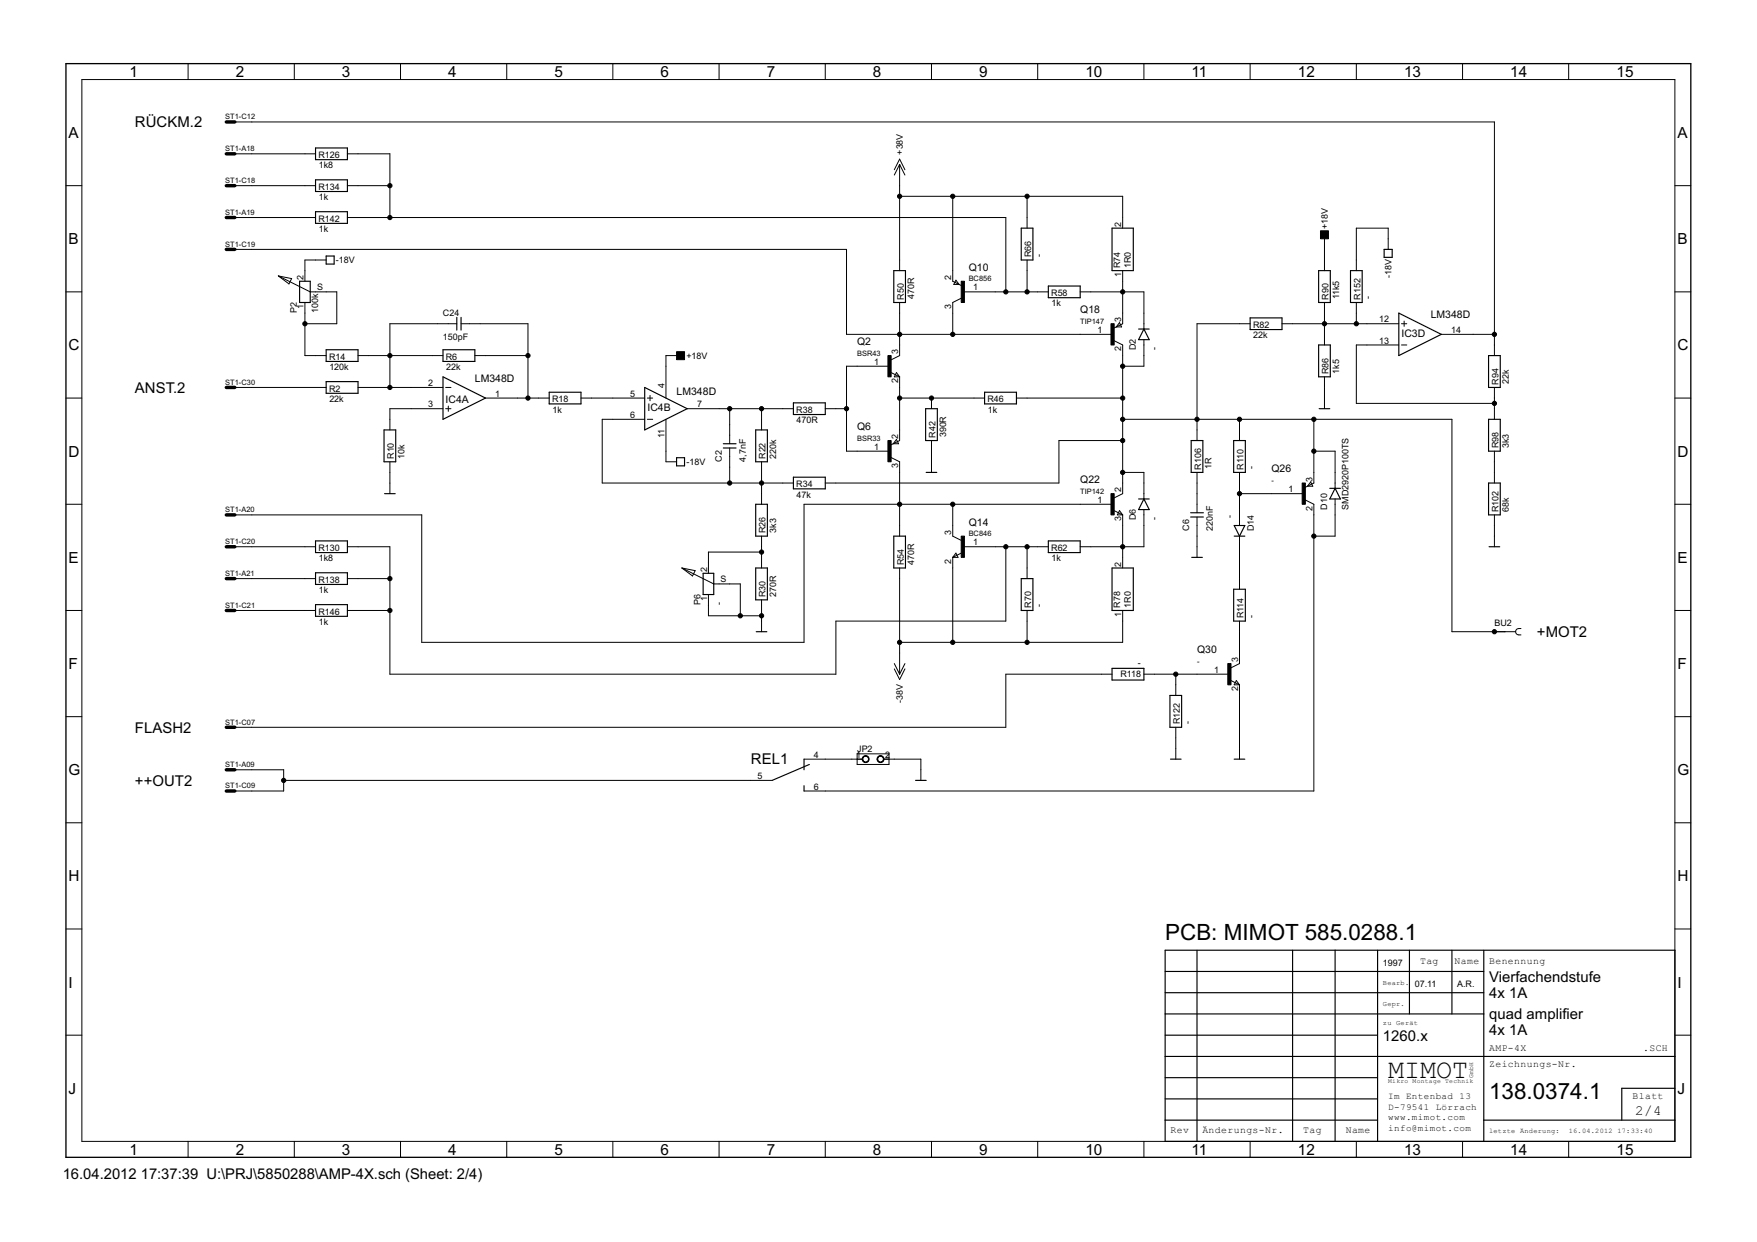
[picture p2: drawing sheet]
<svg xmlns="http://www.w3.org/2000/svg" width="420mm" height="297mm" viewBox="0 0 420 297" stroke-linecap="round" stroke-linejoin="round" font-family="sans-serif">
<g fill="#000" stroke="#000" stroke-width=".24">
<path d="M19.6 19v254zM45 15.2v3.8zM70.4 15.2v3.8zM95.8 15.2v3.8zM121.2 15.2v3.8zM146.6 15.2v3.8zM172 15.2v3.8zM197.4 15.2v3.8zM222.7 15.2v3.8zM248.1 15.2v3.8zM273.5 15.2v3.8zM298.9 15.2v3.8z"/>
<path d="M324.3 15.2v3.8zM349.7 15.2v3.8zM375.1 15.2v3.8zM19.6 19h380.9zM55.1 29.2h5.1zM55.1 36.8h5.1zM60.2 36.8h12.7zM60.2 29.2h297.2zM72.9 36.8h2.6zM83.1 36.8h2.5zM85.6 36.8h7.6zM93.2 36.8v7.6z"/>
<path d="M215.1 38.1l-1.2 2.5zM215.1 38.1l1.3 2.5zM215.1 39.3l-1.2 2.6zM215.1 39.3l1.3 2.6zM357.4 29.2v50.8zM15.8 44.4h3.8zM55.1 52h5.1zM55.1 44.4h5.1zM55.1 59.6h5.1zM60.2 44.4h12.7zM60.2 52h12.7zM72.9 44.4h2.6z"/>
<path d="M72.9 52h2.6zM83.1 44.4h2.5zM83.1 52h2.5zM85.6 44.4h7.6zM93.2 44.4v7.6zM85.6 52h7.6zM93.2 52h147.3zM60.2 59.6h142.2zM215.1 39.3v5.1zM215.1 46.9h12.7zM215.1 44.4v2.5zM227.8 46.9h17.8z"/>
<path d="M240.5 52v17.8zM245.6 52v2.6zM245.6 46.9h22.9zM245.6 46.9v5.1zM268.5 52v2.6zM268.5 46.9v5.1zM316.7 57.1v2.5zM324.3 54.6h7.7zM332 57.1v2.5zM332 54.6v2.5zM400.5 44.4h3.8zM15.8 69.8h3.8z"/>
<path d="M66.6 66l3.1 .6zM66.6 66l2.5 1.9zM69.7 66.6l-.6 1.3zM72.9 72.3v2.6zM72.9 64.7v2.6zM72.9 74.9v2.5zM72.9 62.2v2.5zM72.9 62.2h2.6zM66.6 66l7.6 3.8zM74.2 69.8h1.3zM75.5 62.2h2.5zM75.5 69.8h2.5z"/>
<path d="M78 69.8h2.5zM80.5 69.8v7.6zM72.9 77.4h7.6zM93.2 77.4v7.6zM104.7 77.4h2.5zM93.2 77.4h11.5zM107.2 77.4h2zM110.3 77.4h2zM112.3 77.4h2.5zM114.8 77.4h11.5zM126.3 77.4v7.6zM202.4 59.6v20.4z"/>
<path d="M215.1 62.2v2.5zM215.1 72.3v2.6zM215.1 74.9v5.1zM215.1 80h12.7zM202.4 80h12.7zM215.1 46.9v15.3zM227.8 64.7v2.6zM227.8 72.3v2.6zM227.8 67.3l2.1 1zM227.8 72.3l2.1-1zM227.8 80h30.5zM227.8 74.9v5.1z"/>
<path d="M227.8 46.9v17.8zM228.6 67l-.5 1zM228.6 67l.8 1zM228.1 68h1.3zM230.4 69.8h7.6zM238 69.8h2.5zM245.6 62.2v2.5zM240.5 69.8h5.1zM245.6 64.7v5.1zM248.1 69.8h2.6zM245.6 69.8h2.5zM258.3 80h7.6z"/>
<path d="M258.3 69.8h2.5zM266.9 78.2h1.3zM267.7 77.2l-.8 1zM267.7 77.2l.5 1zM268.5 74.9v2.5zM266.4 78.4l2.1-1zM268.5 64.7v2.6zM268.5 69.8v5.1zM268.5 67.3v2.5zM260.8 69.8h7.7zM268.5 69.8h5zM273.5 74.9v2.5z"/>
<path d="M273.5 77.4v1.3zM273.5 69.8v5.1zM286.2 77.4v22.9zM296.4 77.4h2.5zM286.2 77.4h10.2zM306.6 77.4h2.5zM309.1 77.4h7.6zM316.7 80v2.5zM316.7 62.2v2.5zM316.7 72.3v2.6zM316.7 59.6v2.6zM316.7 77.4v2.6z"/>
<path d="M316.7 74.9v2.5zM324.3 62.2v2.5zM324.3 72.3v2.6zM324.3 54.6v7.6zM316.7 77.4h7.6zM324.3 74.9v2.5zM326.9 77.4h7.6zM324.3 77.4h2.6zM335.1 77.4h1.3zM335.8 76.8v1.3zM344.7 80h7.6zM357.4 80v2.5z"/>
<path d="M352.3 80h5.1zM400.5 69.8h3.8zM15.8 95.2h3.8zM55.1 92.7h5.1zM72.9 77.4v7.6zM75.5 92.7h2.5zM75.5 85h2.5zM60.2 92.7h15.3zM72.9 85h2.6zM85.6 92.7h2.6zM85.6 85h2.6zM93.2 97.7v2.6z"/>
<path d="M93.2 85v7.7zM93.2 92.7h5.1zM88.2 92.7h5zM88.2 85h5zM98.3 92.7h7.6zM98.3 97.7h7.6zM93.2 97.7h5.1zM103.4 85h2.5zM93.2 85h10.2zM106.6 97.7h1.2zM106.6 92.7h1.2zM107.2 97.1v1.3z"/>
<path d="M113.6 85h2.5zM116.1 95.2h7.6zM126.3 85v10.2zM116.1 85h10.2zM123.7 95.2h2.6zM126.3 95.2h2.5zM128.8 95.2h2.5zM138.9 95.2h2.6zM146.6 95.2h7.6zM141.5 95.2h5.1zM154.8 95.2h1.3zM155.4 94.6v1.2z"/>
<path d="M159.3 87.6v7.6zM159.3 85h2.5zM159.3 85v2.6zM164.3 97.7h7.7zM172 97.7h2.5zM174.5 97.7h7.6zM174.5 97.7v3.9zM182.1 97.7h5.1zM182.1 97.7v2.6zM187.2 97.7h2.5zM197.4 97.7h2.5zM202.4 87.6v10.1z"/>
<path d="M202.4 97.7v10.2zM199.9 97.7h2.5zM205 87.6h7.6zM202.4 87.6h2.6zM214.4 89.1l-.5 1zM214.4 89.1l.7 1zM215.1 90.1v2.6zM215.1 82.5v2.5zM213.1 86.1l2-1.1zM213.1 89.1l2 1zM213.9 90.1h1.2zM215.1 92.7v2.5z"/>
<path d="M215.1 95.2h7.6zM215.1 80v2.5zM222.7 95.2v2.5zM222.7 95.2h10.2zM232.9 95.2h2.5zM243.1 95.2h2.5zM245.6 95.2h22.9zM268.5 82.5v2.5zM266.4 81.5l2.1 1zM268.5 87.6v7.6zM268.5 85v2.6zM268.5 87.6h5z"/>
<path d="M273.5 82.5v2.5zM273.5 81.2v1.3zM273.5 85v2.6zM316.7 90.1v2.6zM316.7 95.2v2.5zM316.7 92.7v2.5zM324.3 82.5v14zM324.3 82.5h2.6zM326.9 82.5h7.6zM335.1 82.5h1.3zM357.4 82.5v2.5zM357.4 92.7v2.5z"/>
<path d="M357.4 97.7v2.6zM357.4 95.2v1.3zM357.4 96.5v1.2zM324.3 96.5h33.1zM400.5 95.2h3.8zM93.2 100.3v2.5zM93.2 110.4v2.6zM93.2 115.5v2.6zM93.2 113v2.5zM144 100.3v15.2zM144 100.3h2.6zM146.6 100.3h7.6z"/>
<path d="M154.8 100.3h1.3zM159.3 100.3v7.6zM159.3 110.4h2.5zM159.3 107.9v2.5zM174.5 109.2v2.5zM174.5 101.6v2.5zM174.5 107.1v2.1zM174.5 104.1v2zM174.5 111.7v3.8zM174.5 115.5h7.6zM144 115.5h30.5zM182.1 100.3v2.5z"/>
<path d="M182.1 110.4v2.6zM182.1 118.1v2.5zM182.1 115.5h5.1zM182.1 113v2.5zM182.1 115.5v2.6zM187.2 115.5h2.5zM197.4 115.5h2.5zM199.9 115.5h53.3zM202.4 107.9h2.6zM205 107.9h7.6zM213.6 106.1h1.3zM214.4 105.1l-.8 1z"/>
<path d="M214.4 105.1l.5 1zM215.1 102.8v2.6zM215.1 110.4v2.6zM213.1 106.4l2-1zM213.1 109.4l2 1zM215.1 95.2v7.6zM222.7 105.4v2.5zM222.7 110.4v2.6zM222.7 107.9v2.5zM253.2 105.4v10.1zM253.2 105.4h15.3zM268.5 115.5v2.6z"/>
<path d="M266.4 119.1l2.1-1zM268.5 113v2.5zM268.5 105.4v7.6zM268.5 100.3v5.1zM268.5 95.2v5.1zM268.5 100.3h17.7zM273.5 115.5v2.6zM273.5 118.1v1.2zM273.5 113v2.5zM268.5 113h5zM286.2 102.8v2.6zM286.2 113v2.5z"/>
<path d="M286.2 118.1v2.5zM286.2 100.3v2.5zM286.2 100.3h10.2zM286.2 115.5v2.6zM296.4 102.8v2.6zM296.4 113v2.5zM296.4 100.3h17.8zM296.4 100.3v2.5zM296.4 115.5v2.6zM296.4 118.1h7.6zM304 118.1h7.6zM312.7 116.3h1.2z"/>
<path d="M313.4 115.3l-.7 1zM313.4 115.3l.5 1zM314.2 113v2.5zM312.2 116.5l2-1zM314.2 100.3v7.6zM314.2 107.9h5.1zM314.2 107.9v5.1zM314.2 100.3h33zM319.3 113v2.5zM319.3 115.5v1.3zM319.3 107.9v5.1zM347.2 100.3v50.8z"/>
<path d="M357.4 107.9v2.5zM357.4 113v2.5zM357.4 110.4v2.6zM15.8 120.6h3.8zM55.1 123.1h5.1zM55.1 138.4h5.1zM55.1 130.8h5.1zM60.2 138.4h12.7zM72.9 138.4h2.6zM72.9 130.8h2.6zM60.2 130.8h12.7zM83.1 138.4h2.5z"/>
<path d="M83.1 130.8h2.5zM85.6 138.4h7.6zM93.2 130.8v7.6zM85.6 130.8h7.6zM60.2 123.1h40.7zM163.1 135.8l3.1 .7zM163.1 135.8l2.5 1.9zM166.2 136.5l-.6 1.2zM169.4 134.6v2.5zM169.4 132v2.6zM163.1 135.8l7.6 3.9zM170.7 139.7h1.3z"/>
<path d="M172 139.7h2.5zM174.5 139.7h2.5zM182.1 128.2v2.6zM182.1 133.3v2.5zM182.1 132v1.3zM182.1 130.8v1.2zM169.4 132h12.7zM192.3 120.6v33zM215.1 125.7v2.5zM215.1 135.8v2.6zM215.1 120.6v5.1zM215.1 113v7.6z"/>
<path d="M192.3 120.6h22.8zM227.8 133.3v2.5zM227.8 125.7v2.5zM227.8 128.2l2.1 1zM227.8 133.3l2.1-1zM227.8 133.3h1.3zM215.1 120.6h12.7zM227.8 120.6v5.1zM227.8 135.8v17.8zM228.6 132.3l-.8 1zM228.6 132.3l.5 1zM230.4 130.8h7.6z"/>
<path d="M238 130.8h2.5zM240.5 130.8h5.1zM240.5 130.8v17.7zM245.6 135.8v2.6zM245.6 130.8h2.5zM245.6 130.8v5zM248.1 130.8h2.6zM258.3 120.6h7.6zM227.8 120.6h30.5zM258.3 130.8h2.5zM267.7 122.1l-.5 1zM267.7 122.1l.8 1z"/>
<path d="M268.5 123.1v2.6zM266.4 122.1l2.1 1zM267.2 123.1h1.3zM268.5 133.3v2.5zM268.5 125.7v5.1zM268.5 130.8v2.5zM260.8 130.8h7.7zM268.5 130.8h5zM273.5 123.1v2.6zM273.5 121.9v1.2zM273.5 125.7v5.1zM286.2 125.7v2.5z"/>
<path d="M286.2 123.7v2zM286.2 120.6v2zM286.2 130.8v2.5zM286.2 128.2v2.6zM296.4 138.4v2.5zM296.4 121.9v2.5zM296.4 129.5v2.5zM296.4 128.2v1.3zM296.4 124.4v1.3zM296.4 118.1v3.8zM296.4 132v6.4zM314.2 120.6v2.5z"/>
<path d="M312.2 119.6l2 1zM314.2 123.1v5.1zM314.2 128.2h5.1zM314.2 128.2v61zM319.3 120.6v2.5zM319.3 119.3v1.3zM319.3 123.1v5.1zM357.4 123.1v2.6zM357.4 128.2v2.6zM357.4 125.7v2.5zM400.5 120.6h3.8zM15.8 146h3.8z"/>
<path d="M55.1 146h5.1zM72.9 146h2.6zM60.2 146h12.7zM83.1 146h2.5zM85.6 146h7.6zM93.2 138.4v7.6zM100.9 123.1v30.5zM169.4 142.2v2.5zM169.4 144.7v2.6zM169.4 147.3h7.6zM177 147.3h5.1zM177 139.7v7.6z"/>
<path d="M182.1 143.5v2.5zM182.1 148.5v2.6zM182.1 147.3v1.2zM182.1 146v1.3zM100.9 153.6h91.4zM199.9 148.5v12.7zM215.1 156.2v5zM215.1 138.4v15.2zM215.1 153.6v2.6zM227.8 153.6h17.8zM215.1 153.6h12.7zM199.9 148.5h40.6z"/>
<path d="M245.6 146v2.5zM245.6 153.6h22.9zM245.6 148.5v5.1zM268.5 146v2.5zM268.5 148.5v5.1zM296.4 148.5v2.6zM296.4 156.2v2.5zM294.4 159.7l2-1zM296.4 151.1v5.1zM347.2 151.1h10.2zM357.4 151.1h2.5zM359.9 151.1h2.5z"/>
<path d="M363.2 150.3h.5zM363.2 151.8h.5zM400.5 146h3.8zM15.8 171.4h3.8zM55.1 173.9h5.1zM93.2 146v15.2zM93.2 161.2h106.7zM216.4 160l-1.3 2.5zM213.9 160l1.2 2.5zM216.4 158.7l-1.3 2.5zM213.9 158.7l1.2 2.5zM240.5 161.2v12.7z"/>
<path d="M60.2 173.9h180.3zM263.4 161.2h2.5zM240.5 161.2h22.9zM273.5 161.2h2.6zM281.2 163.8v2.5zM281.2 173.9v2.6zM281.2 179v2.6zM281.2 176.5v2.5zM276.1 161.2h5.1zM281.2 161.2v2.6zM286.2 161.2h7.7zM281.2 161.2h5z"/>
<path d="M295.6 162.8l-.5 1zM295.6 162.8l.8 1zM296.4 179v2.6zM296.4 163.8v2.5zM294.4 162.8l2 1zM295.1 163.8h1.3zM296.4 166.3v12.7zM400.5 171.4h3.8zM15.8 196.8h3.8zM55.1 184.1h5.1zM55.1 189.2h5.1zM60.2 184.1h7.6z"/>
<path d="M60.2 189.2h7.6zM67.8 184.1v2.5zM67.8 186.6v2.6zM179.6 186.6h5.1zM67.8 186.6h111.8zM192.3 189.2h5.1zM192.3 181.6h5.1zM197.4 189.2h116.8zM197.4 181.6h6.3zM203.7 181.6h2.5zM205 181.6v1.2zM205 180.3v1.3z"/>
<path d="M205 180.3h7.6zM205 181.6h1.2zM212.6 180.3v1.3zM212.6 181.6v1.2zM205 182.8h7.6zM211.3 181.6h1.3zM211.3 181.6h2.6zM213.9 181.6h6.3zM220.2 184.1v2.5zM220.2 181.6v2.5zM400.5 196.8h3.8zM15.8 222.2h3.8z"/>
<path d="M400.5 222.2h3.8zM15.8 247.6h3.8zM400.5 247.6h3.8zM19.6 273h380.9zM45 273v3.8zM70.4 273v3.8zM95.8 273v3.8zM121.2 273v3.8zM146.6 273v3.8zM172 273v3.8zM197.4 273v3.8zM222.7 273v3.8z"/>
<path d="M248.1 273v3.8zM273.5 273v3.8zM298.9 273v3.8zM324.3 273v3.8zM349.7 273v3.8zM375.1 273v3.8zM400.5 19v254z"/>
<path d="M206.3 181a.83 .83 0 0 1 1.4 0 .83 .83 0 0 1-.4 1.3 .83 .83 0 0 1-1.1-.7h.1a.68 .68 0 0 1 1-.7 .68 .68 0 0 1 .2 1.1 .68 .68 0 0 1-1.1-.2l-.2-.2z" fill-rule="evenodd"/>
<path d="M209.9 181a.83 .83 0 0 1 1.3 0 .83 .83 0 0 1-.4 1.3 .83 .83 0 0 1-1.1-.7h.2a.68 .68 0 0 1 .9-.7 .68 .68 0 0 1 .2 1.1 .68 .68 0 0 1-1.1-.2l-.2-.2z" fill-rule="evenodd"/>
<circle cx="93.2" cy="52" r=".51"/>
<circle cx="93.2" cy="44.4" r=".51"/>
<circle cx="215.1" cy="46.9" r=".51"/>
<circle cx="227.8" cy="46.9" r=".51"/>
<circle cx="245.6" cy="46.9" r=".51"/>
<circle cx="72.9" cy="77.4" r=".51"/>
<circle cx="215.1" cy="80" r=".51"/>
<circle cx="227.8" cy="80" r=".51"/>
<circle cx="240.5" cy="69.8" r=".51"/>
<circle cx="245.6" cy="69.8" r=".51"/>
<circle cx="268.5" cy="69.8" r=".51"/>
<circle cx="316.7" cy="77.4" r=".51"/>
<circle cx="324.3" cy="77.4" r=".51"/>
<circle cx="357.4" cy="80" r=".51"/>
<circle cx="93.2" cy="85" r=".51"/>
<circle cx="93.2" cy="92.7" r=".51"/>
<circle cx="126.3" cy="95.2" r=".51"/>
<circle cx="126.3" cy="85" r=".51"/>
<circle cx="174.5" cy="97.7" r=".51"/>
<circle cx="182.1" cy="97.7" r=".51"/>
<circle cx="202.4" cy="97.7" r=".51"/>
<circle cx="215.1" cy="95.2" r=".51"/>
<circle cx="222.7" cy="95.2" r=".51"/>
<circle cx="268.5" cy="95.2" r=".51"/>
<circle cx="268.5" cy="87.6" r=".51"/>
<circle cx="357.4" cy="96.5" r=".51"/>
<circle cx="174.5" cy="115.5" r=".51"/>
<circle cx="182.1" cy="115.5" r=".51"/>
<circle cx="268.5" cy="105.4" r=".51"/>
<circle cx="268.5" cy="100.3" r=".51"/>
<circle cx="268.5" cy="113" r=".51"/>
<circle cx="286.2" cy="100.3" r=".51"/>
<circle cx="296.4" cy="100.3" r=".51"/>
<circle cx="296.4" cy="118.1" r=".51"/>
<circle cx="314.2" cy="107.9" r=".51"/>
<circle cx="314.2" cy="100.3" r=".51"/>
<circle cx="93.2" cy="138.4" r=".51"/>
<circle cx="182.1" cy="132" r=".51"/>
<circle cx="215.1" cy="120.6" r=".51"/>
<circle cx="227.8" cy="120.6" r=".51"/>
<circle cx="240.5" cy="130.8" r=".51"/>
<circle cx="245.6" cy="130.8" r=".51"/>
<circle cx="268.5" cy="130.8" r=".51"/>
<circle cx="314.2" cy="128.2" r=".51"/>
<circle cx="93.2" cy="146" r=".51"/>
<circle cx="177" cy="147.3" r=".51"/>
<circle cx="182.1" cy="147.3" r=".51"/>
<circle cx="215.1" cy="153.6" r=".51"/>
<circle cx="227.8" cy="153.6" r=".51"/>
<circle cx="245.6" cy="153.6" r=".51"/>
<circle cx="357.4" cy="151.1" r=".51"/>
<circle cx="281.2" cy="161.2" r=".51"/>
<circle cx="67.8" cy="186.6" r=".51"/>
</g>
<g fill="#000" stroke="#000" stroke-width=".28">
<path d="M75.5 38.2h7.6zM75.5 35.4v2.8zM83.1 35.4v2.8zM75.5 35.4h7.6zM75.5 45.8h7.6zM75.5 43v2.8zM75.5 53.4h7.6zM75.5 50.6v2.8zM83.1 43v2.8zM75.5 43h7.6zM83.1 50.6v2.8zM75.5 50.6h7.6z"/>
<path d="M244.2 54.6v7.6zM244.2 54.6h2.8zM265.9 54.6h5.1zM271 54.6v10.1zM331 59.6v2zM331 59.6h1.9zM71.6 72.3h2.6zM71.6 67.3v5zM71.6 67.3h2.6zM74.2 69.8v2.5zM74.2 67.3v2.5zM78 61.2v2z"/>
<path d="M78 63.2h1.9zM79.9 61.2v2zM78 61.2h1.9zM109.2 75.9v3zM110.3 75.9v3zM213.7 64.7v7.6zM216.5 64.7v7.6zM213.7 64.7h2.8zM213.7 72.3h2.8zM247 54.6v7.6zM244.2 62.2h2.8zM250.7 71.2h7.6z"/>
<path d="M250.7 68.4v2.8zM258.3 68.4v2.8zM250.7 68.4h7.6zM265.9 54.6v10.1zM265.9 64.7h5.1zM272.3 78.7h1.2zM273.5 78.7l-1.2 2.5zM273.5 78.7h1.3zM298.9 78.8h7.7zM298.9 76v2.8zM306.6 76v2.8zM298.9 76h7.7z"/>
<path d="M315.3 64.7v7.6zM318.1 64.7v7.6zM315.3 64.7h2.8zM315.3 72.3h2.8zM322.9 64.7v7.6zM325.7 64.7v7.6zM322.9 64.7h2.8zM322.9 72.3h2.8zM331 61.6h1.9zM332.9 59.6v2zM334.5 74.9l10.2 5.1zM334.5 85l10.2-5z"/>
<path d="M78 94.1h7.6zM78 91.3v2.8zM78 86.4h7.6zM78 83.6v2.8zM85.6 91.3v2.8zM78 91.3h7.6zM85.6 83.6v2.8zM78 83.6h7.6zM105.9 90.1v10.2zM105.9 86.4h7.7zM105.9 83.6v2.8zM113.6 83.6v2.8z"/>
<path d="M105.9 83.6h7.7zM105.9 90.1l10.2 5.1zM131.3 96.6h7.6zM131.3 93.8v2.8zM138.9 93.8v2.8zM131.3 93.8h7.6zM154.2 92.7l10.1 5zM154.2 102.8l10.1-5.1zM189.7 99.1h7.7zM189.7 96.3v2.8zM197.4 96.3v2.8zM189.7 96.3h7.7z"/>
<path d="M221.4 97.7v7.7zM221.4 97.7h2.7zM235.4 96.6h7.7zM235.4 93.8v2.8zM243.1 93.8v2.8zM235.4 93.8h7.7zM272.3 81.2h2.5zM273.5 78.7l1.3 2.5zM315.3 82.5v7.6zM315.5 97.7h2.5zM318.1 82.5v7.6zM315.3 82.5h2.8z"/>
<path d="M315.3 90.1h2.8zM334.5 74.9v10.1zM356 85v7.7zM358.8 85v7.7zM356 85h2.8zM356 92.7h2.8zM91.8 102.8v7.6zM92 118.1h2.5zM94.6 102.8v7.6zM91.8 102.8h2.8zM91.8 110.4h2.8zM105.9 100.3l10.2-5.1z"/>
<path d="M154.2 92.7v10.1zM161.8 109.5v1.9zM161.8 111.4h1.9zM163.7 109.5v1.9zM161.8 109.5h1.9zM173 107.1h3zM173 106.1h3zM180.7 102.8v7.6zM183.5 102.8v7.6zM180.7 102.8h2.8zM180.7 110.4h2.8zM189.7 116.9h7.7z"/>
<path d="M189.7 114.1v2.8zM197.4 114.1v2.8zM189.7 114.1h7.7zM221.5 113h2.5zM224.1 97.7v7.7zM221.4 105.4h2.7zM272.3 119.3h1.2zM273.5 119.3l-1.2 2.6zM273.5 119.3h1.3zM284.9 105.4v7.6zM287.6 105.4v7.6zM284.9 105.4h2.7z"/>
<path d="M284.9 113h2.7zM295 105.4v7.6zM297.8 105.4v7.6zM295 105.4h2.8zM295 113h2.8zM318 116.8h1.3zM318 119.3h2.5zM319.3 116.8l-1.3 2.5zM319.3 116.8h1.2zM319.3 116.8l1.2 2.5zM356 100.3v7.6zM356 115.5v7.6z"/>
<path d="M358.8 100.3v7.6zM356 100.3h2.8zM356 107.9h2.8zM356 115.5h2.8zM75.5 139.8h7.6zM75.5 137v2.8zM75.5 132.2h7.6zM75.5 129.4v2.8zM83.1 137v2.8zM75.5 137h7.6zM83.1 129.4v2.8zM75.5 129.4h7.6z"/>
<path d="M168.1 137.1v5.1zM168.1 137.1h2.6zM170.7 137.1v2.6zM180.7 120.6v7.6zM180.7 135.8v7.7zM183.5 120.6v7.6zM180.7 120.6h2.8zM180.7 128.2h2.8zM180.7 135.8h2.8zM213.7 128.2v7.6zM216.5 128.2v7.6zM213.7 128.2h2.8z"/>
<path d="M213.7 135.8h2.8zM244.2 138.4v7.6zM244.2 138.4h2.8zM250.7 132.2h7.6zM250.7 129.4v2.8zM258.3 129.4v2.8zM250.7 129.4h7.6zM265.9 135.8h5.1zM271 135.8v10.2zM272.3 121.9h2.5zM273.5 119.3l1.3 2.6zM284.7 123.7h3.1z"/>
<path d="M284.7 122.6h3.1zM285 133.3h2.5zM295.1 125.7l1.3 2.5zM297.7 125.7l-1.3 2.5zM295.1 128.2h1.3zM296.4 128.2h1.3zM295.1 125.7h2.6zM356.1 130.8h2.5zM358.8 115.5v7.6zM356 123.1h2.8zM75.5 147.4h7.6zM75.5 144.6v2.8z"/>
<path d="M83.1 144.6v2.8zM75.5 144.6h7.6zM168.1 142.2h2.6zM170.7 139.7v2.5zM180.8 151.1h2.6zM183.5 135.8v7.7zM180.7 143.5h2.8zM247 138.4v7.6zM244.2 146h2.8zM265.9 135.8v10.2zM265.9 159.8v2.8zM265.9 146h5.1z"/>
<path d="M265.9 159.8h7.6zM273.5 159.8v2.8zM295 140.9v7.6zM297.8 140.9v7.6zM295 140.9h2.8zM295 148.5h2.8zM265.9 162.6h7.6zM279.8 166.3v7.6zM282.6 166.3v7.6zM279.8 166.3h2.8zM279.8 173.9h2.8zM184.7 186.6l8.8-3.8z"/>
<path d="M192.3 181.6v2.5zM192.3 187.9v1.3zM218.9 186.6h2.6zM279.9 181.6h2.5zM295.1 181.6h2.6zM278.6 237.4h76.2zM286.2 227.3v45.7zM309.1 227.3v45.7zM319.3 227.3v45.7zM278.6 227.3h40.7zM337 227.3v15.2zM347.2 227.3v15.2z"/>
<path d="M278.6 232.3h76.2zM354.8 227.3v15.2zM400.5 227.3v25.4zM319.3 227.3h81.2zM278.6 252.7h121.9zM278.6 242.5v10.2zM278.6 227.3v15.2zM278.6 257.7h50.8zM278.6 247.6h50.8zM354.8 242.5v25.4zM278.6 242.5h76.2zM400.5 252.7v15.2z"/>
<path d="M278.6 262.8h50.8zM278.6 273h40.7zM278.6 267.9v5.1zM278.6 252.7v15.2zM319.3 273h10.1zM278.6 267.9h50.8zM329.4 273h25.4zM329.4 267.9v5.1zM329.4 227.3v40.6zM354.8 273h45.7zM354.8 267.9v5.1zM387.8 260.3v7.6z"/>
<path d="M387.8 260.3h12.7zM400.5 267.9v5.1zM354.8 267.9h45.7z"/>
</g>
<path d="M315.8 55.2h1.9v1.9h-1.9zM229.9 67.3h.7v5h-.7zM265.7 77.4h.7v5.1h-.7zM161.8 84.1h1.9v1.9h-1.9zM212.3 85h.8v5.1h-.8zM212.3 105.4h.8v5h-.8zM265.7 118.1h.7v5h-.7zM311.4 115.5h.8v5.1h-.8zM229.9 128.2h.7v5.1h-.7zM293.6 158.7h.8v5.1h-.8z" fill="#000" stroke="#000" stroke-width=".24"/>
<path d="M363.2 150.3a.76 .76 0 0 0-.8 .8 .76 .76 0 0 0 .8 .7" fill="none" stroke="#000" stroke-width=".24"/>
<g fill="#000" stroke="#000" stroke-width=".83">
<path d="M54.1 29.2h2.1zM54.1 36.8h2.1zM54.1 52h2.1zM54.1 44.4h2.1zM54.1 59.6h2.1zM54.1 92.7h2.1zM54.1 123.1h2.1zM54.1 138.4h2.1zM54.1 130.8h2.1zM54.1 146h2.1zM54.1 173.9h2.1zM54.1 184.1h2.1z"/>
<path d="M54.1 189.2h2.1z"/>
</g>
<path d="M15.8 15.2v261.6zM15.8 15.2h388.5zM15.8 276.8h388.5zM404.3 15.2v261.6z" fill="#000" stroke="#000" stroke-width=".32"/>
<text font-size="7.2" x="332" y="257.7">MIMOT</text>
<g font-size="6">
<text x="278.6" y="224.7">PCB: MIMOT 585.0288.1</text>
<text x="356.1" y="262.8">138.0374.1</text>
</g>
<g font-size="4.1">
<text x="31" y="18.4">1</text>
<text x="56.4" y="18.4">2</text>
<text x="81.8" y="18.4">3</text>
<text x="107.2" y="18.4">4</text>
<text x="132.6" y="18.4">5</text>
<text x="158" y="18.4">6</text>
<text x="183.4" y="18.4">7</text>
<text x="208.8" y="18.4">8</text>
<text x="234.2" y="18.4">9</text>
<text x="259.6" y="18.4">10</text>
<text x="285" y="18.4">11</text>
<text x="310.3" y="18.4">12</text>
<text x="335.7" y="18.4">13</text>
<text x="361.1" y="18.4">14</text>
<text x="386.5" y="18.4">15</text>
<text x="16.4" y="33">A</text>
<text x="401.1" y="33">A</text>
<text x="16.4" y="58.4">B</text>
<text x="401.1" y="58.4">B</text>
<text x="16.4" y="83.8">C</text>
<text x="401.1" y="83.8">C</text>
<text x="16.4" y="109.2">D</text>
<text x="401.1" y="109.2">D</text>
<text x="16.4" y="134.6">E</text>
<text x="401.1" y="134.6">E</text>
<text x="16.4" y="160">F</text>
<text x="401.1" y="160">F</text>
<text x="16.4" y="185.4">G</text>
<text x="401.1" y="185.4">G</text>
<text x="16.4" y="210.8">H</text>
<text x="401.1" y="210.8">H</text>
<text x="16.4" y="236.2">I</text>
<text x="401.1" y="236.2">I</text>
<text x="16.4" y="261.6">J</text>
<text x="401.1" y="261.6">J</text>
<text x="31" y="276.2">1</text>
<text x="56.4" y="276.2">2</text>
<text x="81.8" y="276.2">3</text>
<text x="107.2" y="276.2">4</text>
<text x="132.6" y="276.2">5</text>
<text x="158" y="276.2">6</text>
<text x="183.4" y="276.2">7</text>
<text x="208.8" y="276.2">8</text>
<text x="234.2" y="276.2">9</text>
<text x="259.6" y="276.2">10</text>
<text x="285" y="276.2">11</text>
<text x="310.3" y="276.2">12</text>
<text x="335.7" y="276.2">13</text>
<text x="361.1" y="276.2">14</text>
<text x="386.5" y="276.2">15</text>
</g>
<g font-size="4">
<text x="32.3" y="30.4">RÜCKM.2</text>
<text x="32.3" y="93.9">ANST.2</text>
<text x="367.5" y="152.4">+MOT2</text>
<text x="32.3" y="175.2">FLASH2</text>
<text x="179.6" y="182.8">REL1</text>
<text x="32.3" y="187.9">++OUT2</text>
<text x="356.1" y="234.9">Vierfachendstufe</text>
<text x="356.1" y="238.7">4x 1A</text>
<text x="356.1" y="243.8">quad amplifier</text>
<text x="330.7" y="248.9">1260.x</text>
<text x="356.1" y="247.6">4x 1A</text>
<text x="15" y="282">16.04.2012 17:37:39 U:\PRJ\5850288\AMP-4X.sch (Sheet: 2/4)</text>
</g>
<text font-size="3.8" x="391" y="266.6">2/4</text>
<g font-size="2.8">
<text x="231.6" y="64.7">Q10</text>
<text x="258.3" y="74.9">Q18</text>
<text x="342.1" y="76.2">LM348D</text>
<text x="205" y="82.5">Q2</text>
<text x="335.1" y="80.5">IC3D</text>
<text x="113.6" y="91.4">LM348D</text>
<text x="161.8" y="94.6">LM348D</text>
<text x="106.6" y="96.5">IC4A</text>
<text x="154.8" y="98.3">IC4B</text>
<text x="205" y="102.8">Q6</text>
<text x="304" y="113">Q26</text>
<text x="258.3" y="115.5">Q22</text>
<text x="231.6" y="125.7">Q14</text>
<text x="286.3" y="156.2">Q30</text>
</g>
<g font-size="2.6">
<text x="339.6" y="230.4">Tag</text>
<text x="347.8" y="230.4">Name</text>
<text x="356.1" y="230.4">Benennung</text>
<text x="356.1" y="251.4">AMP-4X</text>
<text x="392.9" y="251.4">.SCH</text>
<text x="356.1" y="255.2">Zeichnungs-Nr.</text>
<text x="390.4" y="262.8">Blatt</text>
<text x="279.9" y="271.1">Rev</text>
<text x="287.5" y="271.1">Änderungs-Nr.</text>
<text x="311.7" y="271.1">Tag</text>
<text x="321.8" y="271.1">Name</text>
</g>
<g font-size="2.5">
<text x="332" y="262.8">Im Entenbad 13</text>
<text x="332" y="265.4">D-79541 Lörrach</text>
<text x="332" y="267.9">www.mimot.com</text>
<text x="332" y="270.4">info@mimot.com</text>
</g>
<g font-size="2.4">
<text x="76.1" y="37.8">R126</text>
<text x="76.2" y="40.3">1k8</text>
<text x="215.9" y="37" transform="rotate(-90 215.9 37)">+38V</text>
<text x="76.1" y="45.4">R134</text>
<text x="76.2" y="47.9">1k</text>
<text x="76.1" y="53">R142</text>
<text x="76.2" y="55.5">1k</text>
<text x="268.1" y="54.2" transform="rotate(-90 268.1 54.2)">2</text>
<text x="317.5" y="54.8" transform="rotate(-90 317.5 54.8)">+18V</text>
<text x="80.3" y="63">-18V</text>
<text x="246.6" y="61.5" transform="rotate(-90 246.6 61.5)">R66</text>
<text x="249.1" y="61.4" transform="rotate(-90 249.1 61.4)">-</text>
<text x="267.8" y="64.1" transform="rotate(-90 267.8 64.1)">R74</text>
<text x="270.4" y="64.1" transform="rotate(-90 270.4 64.1)">1R0</text>
<text x="72.6" y="66.9" transform="rotate(-90 72.6 66.9)">2</text>
<text x="75.8" y="69.5">S</text>
<text x="216.1" y="71.7" transform="rotate(-90 216.1 71.7)">R50</text>
<text x="218.6" y="71.6" transform="rotate(-90 218.6 71.6)">470R</text>
<text x="227.5" y="66.9" transform="rotate(-90 227.5 66.9)">2</text>
<text x="232.7" y="69.5">1</text>
<text x="251.4" y="70.8">R58</text>
<text x="268.1" y="66.3" transform="rotate(-90 268.1 66.3)">1</text>
<text x="317.7" y="71.7" transform="rotate(-90 317.7 71.7)">R90</text>
<text x="320.2" y="71.6" transform="rotate(-90 320.2 71.6)">11k5</text>
<text x="325.3" y="71.7" transform="rotate(-90 325.3 71.7)">R152</text>
<text x="327.8" y="71.6" transform="rotate(-90 327.8 71.6)">-</text>
<text x="332.7" y="66.5" transform="rotate(-90 332.7 66.5)">-18V</text>
<text x="71" y="74.9" transform="rotate(-90 71 74.9)">P2</text>
<text x="72.6" y="73.9" transform="rotate(-90 72.6 73.9)">1</text>
<text x="76.1" y="74.9" transform="rotate(-90 76.1 74.9)">100k</text>
<text x="105.9" y="75.5">C24</text>
<text x="227.5" y="73.9" transform="rotate(-90 227.5 73.9)">3</text>
<text x="251.5" y="73.3">1k</text>
<text x="268.1" y="77.1" transform="rotate(-90 268.1 77.1)">3</text>
<text x="329.8" y="77.1">12</text>
<text x="105.9" y="81.2">150pF</text>
<text x="262.4" y="79.6">1</text>
<text x="271.7" y="83.8" transform="rotate(-90 271.7 83.8)">D2</text>
<text x="276.7" y="83.8" transform="rotate(-90 276.7 83.8)">-</text>
<text x="299.6" y="78.4">R82</text>
<text x="299.7" y="80.9">22k</text>
<text x="329.8" y="82.2">13</text>
<text x="347" y="79.6">14</text>
<text x="78.7" y="86">R14</text>
<text x="78.8" y="88.5">120k</text>
<text x="106.6" y="86">R6</text>
<text x="106.7" y="88.5">22k</text>
<text x="164.1" y="85.8">+18V</text>
<text x="209.1" y="87.2">1</text>
<text x="214.8" y="84.7" transform="rotate(-90 214.8 84.7)">3</text>
<text x="268.1" y="84.1" transform="rotate(-90 268.1 84.1)">2</text>
<text x="317.7" y="89.4" transform="rotate(-90 317.7 89.4)">R86</text>
<text x="320.2" y="89.4" transform="rotate(-90 320.2 89.4)">1k5</text>
<text x="78.7" y="93.6">R2</text>
<text x="102.4" y="92.3">2</text>
<text x="118.4" y="94.9">1</text>
<text x="150.7" y="94.9">5</text>
<text x="158.9" y="92.9" transform="rotate(-90 158.9 92.9)">4</text>
<text x="214.8" y="91.7" transform="rotate(-90 214.8 91.7)">2</text>
<text x="358.3" y="92" transform="rotate(-90 358.3 92)">R94</text>
<text x="360.8" y="91.9" transform="rotate(-90 360.8 91.9)">22k</text>
<text x="78.8" y="96.1">22k</text>
<text x="102.4" y="97.4">3</text>
<text x="132" y="96.2">R18</text>
<text x="132.1" y="98.7">1k</text>
<text x="150.7" y="99.9">6</text>
<text x="166.7" y="97.4">7</text>
<text x="190.4" y="98.7">R38</text>
<text x="190.5" y="101.2">470R</text>
<text x="236.1" y="96.2">R46</text>
<text x="236.2" y="98.7">1k</text>
<text x="158.9" y="104.8" transform="rotate(-90 158.9 104.8)">11</text>
<text x="209.1" y="107.6">1</text>
<text x="214.8" y="105" transform="rotate(-90 214.8 105)">2</text>
<text x="223.7" y="104.7" transform="rotate(-90 223.7 104.7)">R42</text>
<text x="226.2" y="104.6" transform="rotate(-90 226.2 104.6)">390R</text>
<text x="358.3" y="107.2" transform="rotate(-90 358.3 107.2)">R98</text>
<text x="360.8" y="107.1" transform="rotate(-90 360.8 107.1)">3k3</text>
<text x="94.2" y="109.8" transform="rotate(-90 94.2 109.8)">R10</text>
<text x="96.7" y="109.7" transform="rotate(-90 96.7 109.7)">10k</text>
<text x="164.1" y="111.2">-18V</text>
<text x="172.6" y="110.4" transform="rotate(-90 172.6 110.4)">C2</text>
<text x="178.3" y="110.4" transform="rotate(-90 178.3 110.4)">4,7nF</text>
<text x="183.1" y="109.8" transform="rotate(-90 183.1 109.8)">R22</text>
<text x="185.6" y="109.7" transform="rotate(-90 185.6 109.7)">220k</text>
<text x="214.8" y="112" transform="rotate(-90 214.8 112)">3</text>
<text x="287.2" y="112.3" transform="rotate(-90 287.2 112.3)">R106</text>
<text x="289.7" y="112.2" transform="rotate(-90 289.7 112.2)">1R</text>
<text x="297.4" y="112.3" transform="rotate(-90 297.4 112.3)">R110</text>
<text x="299.9" y="112.2" transform="rotate(-90 299.9 112.2)">-</text>
<text x="190.4" y="116.5">R34</text>
<text x="190.5" y="119">47k</text>
<text x="268.1" y="117.7" transform="rotate(-90 268.1 117.7)">2</text>
<text x="308.1" y="117.7">1</text>
<text x="313.8" y="115.2" transform="rotate(-90 313.8 115.2)">3</text>
<text x="262.4" y="120.3">1</text>
<text x="268.1" y="124.7" transform="rotate(-90 268.1 124.7)">3</text>
<text x="271.7" y="124.4" transform="rotate(-90 271.7 124.4)">D6</text>
<text x="276.7" y="124.4" transform="rotate(-90 276.7 124.4)">-</text>
<text x="294.8" y="123.9" transform="rotate(-90 294.8 123.9)">-</text>
<text x="313.8" y="122.1" transform="rotate(-90 313.8 122.1)">2</text>
<text x="317.4" y="121.9" transform="rotate(-90 317.4 121.9)">D10</text>
<text x="322.4" y="121.9" transform="rotate(-90 322.4 121.9)">SMD2920P100TS</text>
<text x="358.3" y="122.5" transform="rotate(-90 358.3 122.5)">R102</text>
<text x="360.8" y="122.4" transform="rotate(-90 360.8 122.4)">68k</text>
<text x="76.1" y="131.7">R130</text>
<text x="183.1" y="127.5" transform="rotate(-90 183.1 127.5)">R26</text>
<text x="185.6" y="127.5" transform="rotate(-90 185.6 127.5)">3k3</text>
<text x="227.5" y="127.9" transform="rotate(-90 227.5 127.9)">3</text>
<text x="232.7" y="130.4">1</text>
<text x="251.4" y="131.7">R62</text>
<text x="284.3" y="127" transform="rotate(-90 284.3 127)">C6</text>
<text x="290.1" y="127" transform="rotate(-90 290.1 127)">220nF</text>
<text x="299.8" y="127.1" transform="rotate(-90 299.8 127.1)">D14</text>
<text x="76.2" y="134.2">1k8</text>
<text x="169.1" y="136.8" transform="rotate(-90 169.1 136.8)">2</text>
<text x="216.1" y="135.2" transform="rotate(-90 216.1 135.2)">R54</text>
<text x="218.6" y="135.1" transform="rotate(-90 218.6 135.1)">470R</text>
<text x="227.5" y="134.8" transform="rotate(-90 227.5 134.8)">2</text>
<text x="251.5" y="134.2">1k</text>
<text x="268.1" y="135.5" transform="rotate(-90 268.1 135.5)">2</text>
<text x="76.1" y="139.3">R138</text>
<text x="76.2" y="141.9">1k</text>
<text x="169.1" y="143.7" transform="rotate(-90 169.1 143.7)">1</text>
<text x="172.3" y="139.3">S</text>
<text x="183.1" y="142.8" transform="rotate(-90 183.1 142.8)">R30</text>
<text x="185.6" y="142.7" transform="rotate(-90 185.6 142.7)">270R</text>
<text x="76.1" y="147">R146</text>
<text x="76.2" y="149.5">1k</text>
<text x="167.5" y="144.7" transform="rotate(-90 167.5 144.7)">P6</text>
<text x="172.6" y="144.7" transform="rotate(-90 172.6 144.7)">-</text>
<text x="246.6" y="145.3" transform="rotate(-90 246.6 145.3)">R70</text>
<text x="249.1" y="145.2" transform="rotate(-90 249.1 145.2)">-</text>
<text x="267.8" y="145.4" transform="rotate(-90 267.8 145.4)">R78</text>
<text x="268.1" y="147.5" transform="rotate(-90 268.1 147.5)">1</text>
<text x="270.4" y="145.4" transform="rotate(-90 270.4 145.4)">1R0</text>
<text x="297.4" y="147.9" transform="rotate(-90 297.4 147.9)">R114</text>
<text x="299.9" y="147.8" transform="rotate(-90 299.9 147.8)">-</text>
<text x="357.4" y="149.8">BU2</text>
<text x="267.9" y="161.8">R118</text>
<text x="272.1" y="159.3">-</text>
<text x="290.4" y="160.9">1</text>
<text x="296.1" y="158.3" transform="rotate(-90 296.1 158.3)">3</text>
<text x="296.1" y="165.3" transform="rotate(-90 296.1 165.3)">2</text>
<text x="215.9" y="168.1" transform="rotate(-90 215.9 168.1)">-38V</text>
<text x="282.1" y="173.3" transform="rotate(-90 282.1 173.3)">R122</text>
<text x="284.7" y="173.2" transform="rotate(-90 284.7 173.2)">-</text>
<text x="205" y="179.8">JP2</text>
<text x="194.6" y="181.2">4</text>
<text x="204.7" y="181.2">1</text>
<text x="211.7" y="181.2">2</text>
<text x="181.1" y="186.3">5</text>
<text x="194.6" y="188.8">6</text>
<text x="330.7" y="231.1">1997</text>
<text x="338.3" y="236.2">07.11</text>
<text x="348.5" y="236.2">A.R.</text>
</g>
<g font-size="2">
<text x="53.9" y="28.5">ST1-C12</text>
<text x="53.9" y="36.2">ST1-A18</text>
<text x="53.9" y="43.8">ST1-C18</text>
<text x="53.9" y="51.4">ST1-A19</text>
<text x="53.9" y="59">ST1-C19</text>
<text x="231.6" y="67.3">BC856</text>
<text x="258.3" y="77.4">TIP147</text>
<text x="205" y="85.1">BSR43</text>
<text x="53.9" y="92">ST1-C30</text>
<text x="205" y="105.4">BSR33</text>
<text x="258.3" y="118.1">TIP142</text>
<text x="304" y="115.5">-</text>
<text x="53.9" y="122.5">ST1-A20</text>
<text x="53.9" y="130.1">ST1-C20</text>
<text x="231.6" y="128.2">BC846</text>
<text x="53.9" y="137.7">ST1-A21</text>
<text x="53.9" y="145.4">ST1-C21</text>
<text x="286.3" y="158.7">-</text>
<text x="53.9" y="173.3">ST1-C07</text>
<text x="53.9" y="183.5">ST1-A09</text>
<text x="53.9" y="188.5">ST1-C09</text>
</g>
<g font-size="1.9">
<text x="330.7" y="235.5">Bearb.</text>
<text x="330.7" y="240.6">Gepr.</text>
<text x="330.7" y="245">zu Gerät</text>
<text x="356.1" y="271.1">letzte Änderung:</text>
<text x="375.1" y="271.1">16.04.2012 17:33:40</text>
</g>
<g font-size="1.7">
<text x="352.3" y="257.9" transform="rotate(-90 352.3 257.9)">GmbH</text>
<text x="332" y="259">Mikro Montage Technik</text>
</g>
</svg>
